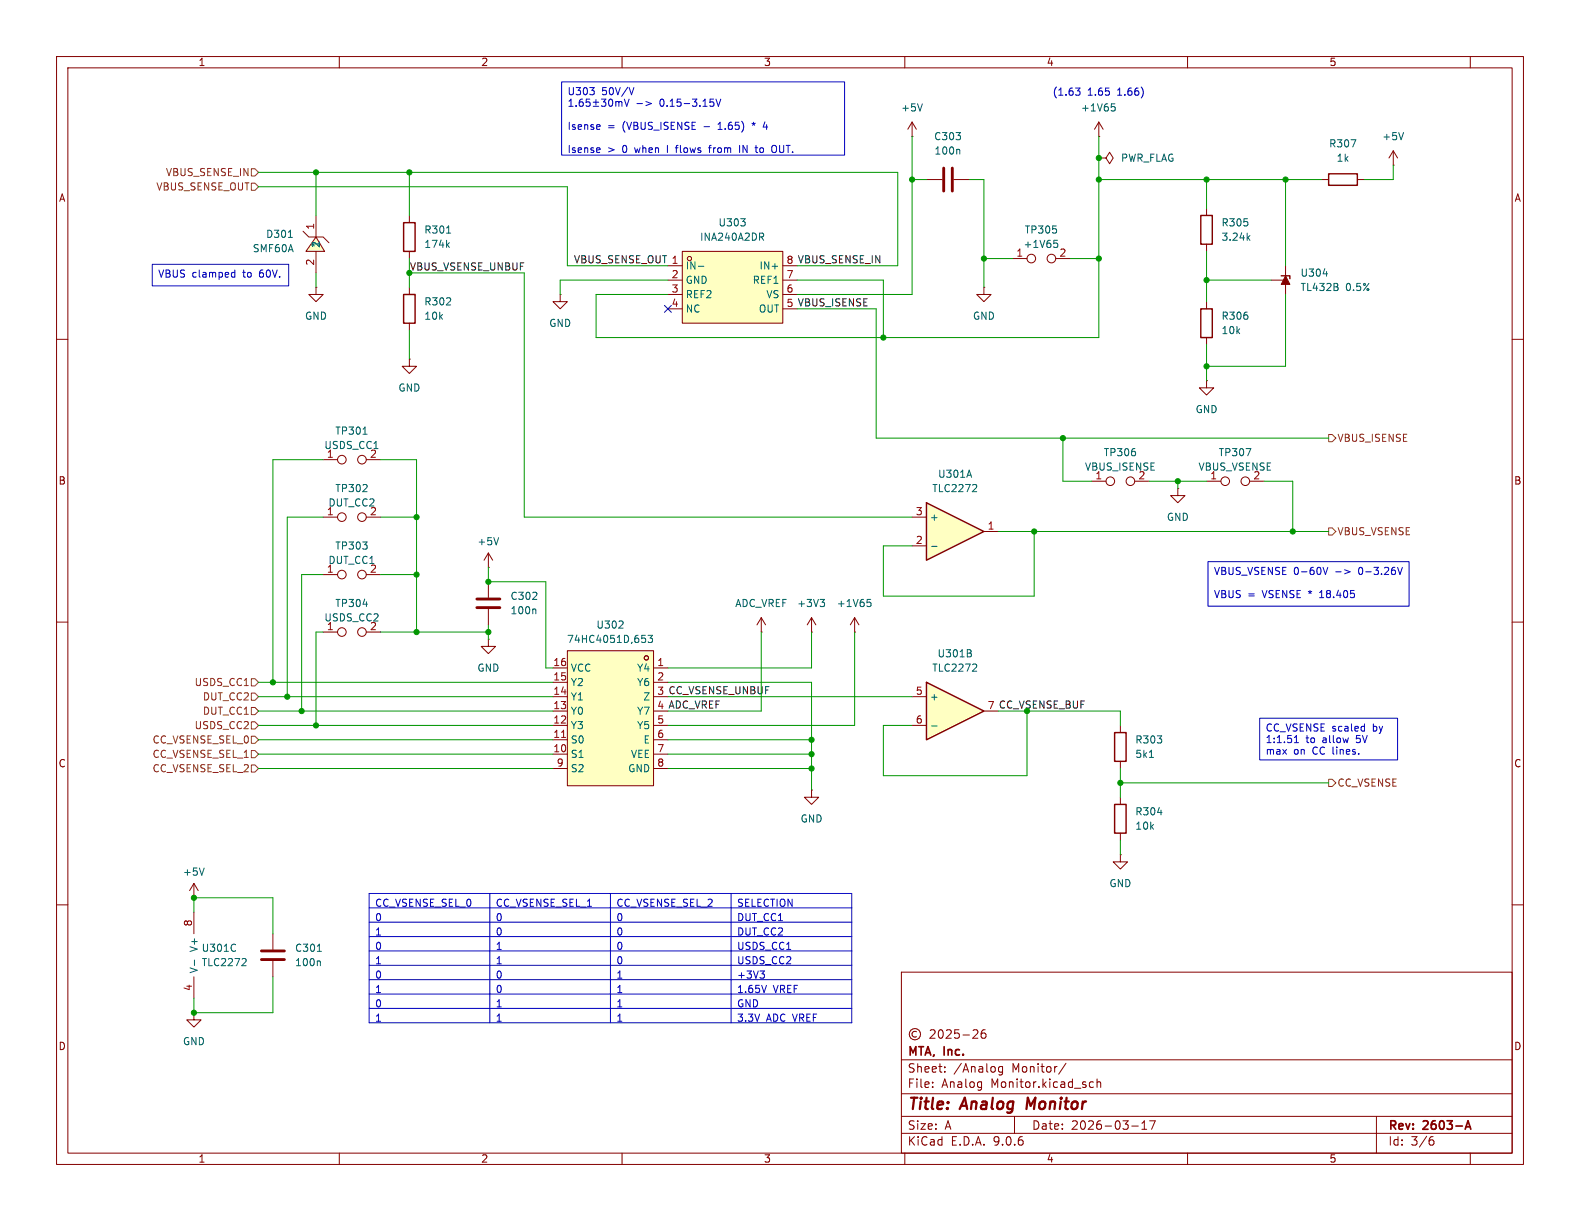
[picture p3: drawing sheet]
<svg xmlns="http://www.w3.org/2000/svg" width="279mm" height="216mm" viewBox="0 0 279 216" stroke-linecap="round" stroke-linejoin="round" font-family="sans-serif">
<g fill="none" stroke="#840000" stroke-width=".18">
<path d="M10 10h259.4v195.9h-259.4zM12 12h255.4v191.9h-255.4zM60 10v2M110 10v2M160 10v2M210 10v2M260 10v2M194.3 27.9h1.3l.6-1 .6 1-.6 1.1-.6-1.1M194.3 27.9h.1M194.3 24.1h.1M194.3 21.6l-.8 1.3M194.3 21.6l.8 1.3"/>
<path d="M194.3 21.6v2.5M213.4 36.8v1.3M246.4 29.2h.1M246.4 26.7l-.8 1.2M246.4 26.7l.7 1.2M246.4 26.7v2.5M99.1 52.1v1.2h1.2l-1.2 1.3-1.3-1.3h1.3M99.1 52.1h.1M213.4 43.2v1.3M213.4 53.3v1.3M213.4 59.7v1.3M224.8 49.5h2.5"/>
<path d="M227.3 47v5.1M10 60h2M267.4 60h2M193 85.1h2.6M200.7 85.1h2.5M208.3 86.4v1.2h1.2l-1.2 1.3-1.3-1.3h1.3M208.3 86.4h.1M213.4 85.1h2.5M221 85.1h2.5M10 110h2M57.1 111.8h2.6M64.8 111.8h2.5"/>
<path d="M86.4 113v1.3h1.2l-1.2 1.3-1.3-1.3h1.3M86.4 113h.1M267.4 110h2M143.5 139.7v1.3h1.3l-1.3 1.2-1.3-1.2h1.3M143.5 139.7h.1M198.1 128.3v1.2M198.1 134.6v1.3M198.1 151.1v1.3h1.3l-1.3 1.3-1.3-1.3h1.3M198.1 151.1h.1M198.1 141v1.2M198.1 147.3v1.3M10 160h2"/>
<path d="M34.3 179.1v1.2h1.3l-1.3 1.3-1.3-1.3h1.3M34.3 179.1h.1M34.3 161.3v3.8M34.3 172.7v3.8M48.3 165.1v2.8M48.3 169.9v2.8M159.4 171.9h108v32h-108zM267.4 160h2M159.4 197.4h108M159.4 193.4h108M159.4 187.4h108M162.1 182.4a.52 .52 0 0 0-.8 .5 .52 .52 0 0 0 .8 .4"/>
<path d="M164.5 182.2l.6-.1 .2 .1 .1 .3-1 1.1h1M164.9 192.1v.2M164.9 191.4v.1M166.1 182.2l.2-.1a.81 .81 0 0 1 .6 .6 .81 .81 0 0 1-.3 .8l-.2 .1a.81 .81 0 0 1-.3-1.4zM167.1 189.4v.2M167.1 188.7v.1M167.4 182.2l.5-.1 .2 .1 .1 .3-.9 1.1h.9M169.6 182.1h-.7l-.1 .7 .2-.1h.5l.1 .2v.5l-.2 .2-.6-.2M170.3 183h1.1M172.1 182.2l.5-.1 .3 .1v.3l-.9 1.1h.9M174.2 182.1a.59 .59 0 0 0-.7 .6v.6l.1 .2 .5 .1 .2-.2 .1-.5-.2-.2h-.4l-.3 .2M177.3 188.6v1.2l-.3 .3-.4-.1"/>
<path d="M177.3 188.7l-.4-.1-.3 .3v.4l.1 .2h.6M179.4 197.4v3M188.5 188l-1.3 1.9M192.7 192.1l.2 .2 .5-.1M193.4 191.4l-.5-.1-.2 .1M194 191.4l.2-.1 .4 .1v.9M194 190.8v1.5M200.1 199.1h1.2M201.9 199.7h.9M201.9 198.6l.5-.4v1.5M203.3 198.2h1l-.7 1.5M243.4 197.4v6.5"/>
<path d="M60 203.9v2M110 203.9v2M159.4 200.4h108M160 203.9v2M210 203.9v2M253 201.6h.4l.2 .2-.1 .5-.5 .2M253.4 201l-.4 .1M260 203.9v2"/>
<circle cx="196.3" cy="85.1" r=".76"/>
<circle cx="199.9" cy="85.1" r=".76"/>
<circle cx="216.7" cy="85.1" r=".76"/>
<circle cx="220.2" cy="85.1" r=".76"/>
<circle cx="60.5" cy="111.8" r=".76"/>
<circle cx="64" cy="111.8" r=".76"/>
<circle cx="161.8" cy="182.9" r="1"/>
</g>
<path d="M259.1 199.7l.5-1.5 .5 1.5M259.2 199.2h.8" fill="none" stroke="#840000" stroke-width=".3"/>
<path d="M181.8 194.1l-.3 2" fill="none" stroke="#840000" stroke-width=".4"/>
<g fill="none" stroke="#006464" stroke-width=".18">
<path d="M196.5 18.4h.7M196.7 18.8h.3l.2 .3v.4l-.5 .1M248.2 23.4l-.4 1.3M220.7 42l.3 .5M221 41.6l-.5 .5M234 48.4h.8M236.6 50.8v.5M220.3 79.3h.9l-.6 1.3M64.2 106.8h.8M203.3 133.9h.7M204.7 143.7h.8M34.4 169.8v.9"/>
<path d="M41.6 167l.1 .1M41.7 168.1l-.1 .1M43.3 169.5l.2 .2v.3l-.8 .8h.8M56.1 168.2h.7M56.5 169.9l.2 .2v.7"/>
</g>
<path d="M227.3 48.8l.8 1.5h-1.5z" fill="#840000" stroke="#840000" stroke-width=".18"/>
<path d="M212.3 38.1h2.1v5.1h-2.1zM212.3 54.6h2.1v5.1h-2.1zM226.6 48.8h1.5v.5M197.1 129.5h2v5.1h-2zM197.1 142.2h2v5.1h-2z" fill="none" stroke="#840000" stroke-width=".25"/>
<path d="M46.2 168.1h4.1M46.2 169.7h4.1" fill="none" stroke="#840000" stroke-width=".51"/>
<path d="M163.8 120.7l10.2 5-10.2 5.1z" fill="#ffffc2"/>
<path d="M163.8 120.7l10.2 5-10.2 5.1z" fill="none" stroke="#840000" stroke-width=".25"/>
<g fill="none" stroke="#840000" stroke-width=".18">
<path d="M134.6 111.8h.1M134.6 109.2l-.7 1.3M134.6 109.2l.8 1.3M134.6 109.2v2.6M143.5 111.8h.1M143.5 109.2l-.8 1.3M143.5 109.2l.8 1.3M143.5 109.2v2.6M151.1 111.8h.1M151.1 109.2l-.7 1.3M151.1 109.2l.8 1.3M151.1 109.2v2.6"/>
<path d="M161.3 123.2h2.5M161.3 128.3h2.5M174 125.7h2.5"/>
</g>
<path d="M145 106h.8l-.4 .5M145.6 106.5l.2 .2v.3l-.2 .3M153.4 106h.6M153.5 106.5h.3l.2 .2-.1 .5-.4 .1M171.5 115.5l.3 .2-.1 .3-.2 .1M171.6 114.9l.1 .2-.1 .3M172.5 117.4l.2 .3v.3l-.8 .7h.8M164.7 128.4h1" fill="none" stroke="#006464" stroke-width=".18"/>
<path d="M100.3 115.1h15.3v23.8h-15.3z" fill="#ffffc2"/>
<g fill="none" stroke="#840000" stroke-width=".18">
<path d="M72.4 50.8v1.3M72.4 57.2v1.2M72.4 63.5v1.3h1.3l-1.3 1.2-1.3-1.2h1.3M72.4 63.5h.1M97.8 118.1h2.5M100.3 115.1h15.3v23.8h-15.3zM115.6 118.1h2.5M97.8 120.7h2.5M97.8 123.2h2.5M97.8 128.3h2.5M97.8 130.8h2.5M97.8 133.4h2.5"/>
<path d="M97.8 135.9h2.5M97.8 125.7h2.5M115.6 120.7h2.5M115.6 123.2h2.5M115.6 128.3h2.5M115.6 130.8h2.5M115.6 133.4h2.5M115.6 135.9h2.5"/>
<circle cx="114.3" cy="116.3" r=".38"/>
</g>
<path d="M99.3 130.4h.7" fill="none" stroke="#a90000" stroke-width=".18"/>
<path d="M109.4 111.1h.8M110.1 109.9v.4M113.5 112.3h.6M113.6 112.8h.3l.3 .3-.1 .4-.5 .1M114.6 112.3h.8l-.4 .5 .3 .1v.6l-.2 .1-.5-.1" fill="none" stroke="#006464" stroke-width=".18"/>
<path d="M71.4 52.1h2v5.1h-2z" fill="none" stroke="#840000" stroke-width=".25"/>
<path d="M163.8 88.9l10.2 5.1-10.2 5.1z" fill="#ffffc2"/>
<path d="M163.8 88.9l10.2 5.1-10.2 5.1z" fill="none" stroke="#840000" stroke-width=".25"/>
<g fill="none" stroke="#840000" stroke-width=".18">
<path d="M161.3 24.1h.1M161.3 21.6l-.8 1.3M161.3 21.6l.8 1.3M161.3 21.6v2.5M57.1 81.3h2.6M64.8 81.3h2.5M161.3 91.4h2.5M161.3 96.5h2.5M174 94h2.5"/>
<circle cx="60.5" cy="81.3" r=".76"/>
<circle cx="64" cy="81.3" r=".76"/>
</g>
<path d="M163.1 18.4l-.4 1.2M64.2 76.8h.7M164.7 96.6h1M171.4 83.1l.4 1.3M172.5 85.7l.2 .2v.3l-.8 .7h.8" fill="none" stroke="#006464" stroke-width=".18"/>
<path d="M120.6 44.5h17.8v12.7h-17.8z" fill="#ffffc2"/>
<g fill="none" stroke="#840000" stroke-width=".18">
<path d="M118.1 47h2.5M118.1 49.5h2.5M118.1 52.1h2.5M118.1 54.6h2.5M120.6 44.5h17.8v12.7h-17.8zM138.4 47h2.6M138.4 49.5h2.6M138.4 52.1h2.6M138.4 54.6h2.6M174 50.8v1.3h1.3l-1.3 1.2-1.3-1.2h1.3M174 50.8h.1M179.1 45.7h2.5"/>
<path d="M186.7 45.7h2.5"/>
<circle cx="121.9" cy="45.7" r=".38"/>
<circle cx="182.4" cy="45.7" r=".76"/>
<circle cx="185.9" cy="45.7" r=".76"/>
</g>
<path d="M131 38.7h.8l-.4 .5M131.7 39.3v.5M123.5 47.1h1M134.6 41.9l.4 .6M134.8 41.2l.2 .3v.3l-.2 .1M186.4 42.5h.6M186.5 43l.5 .1v.5M186.5 43.8h.3" fill="none" stroke="#006464" stroke-width=".18"/>
<path d="M55.9 41.9l1.5 2.6h-3.3z" fill="#ffffc2"/>
<g fill="none" stroke="#840000" stroke-width=".18">
<path d="M55.9 38.1v3.8M72.4 38.1v1.3M163.8 31.8h2.8M168.7 31.8h2.7M233.7 31.8h1.2M240 31.8h1.3M53.6 40.9l1 1h2.5l1.1 1M55.9 41.9l1.5 2.6h-3.3zM55.9 50.8v1.3h1.2l-1.2 1.2-1.3-1.2h1.3M55.9 50.8h.1M55.9 44.5v3.8M72.4 44.5v1.2"/>
<path d="M213.4 67.3v1.3h1.2l-1.2 1.3-1.3-1.3h1.3M213.4 67.3h.1M57.1 91.4h2.6M64.8 91.4h2.5M86.4 97.8l-.8 1.3M86.4 97.8l.7 1.3M86.4 97.8v2.5M57.1 101.6h2.6M64.8 101.6h2.5M86.4 100.3h.1M86.4 102.9v2.8M86.4 107.7v2.8"/>
<path d="M34.3 158.8h.1M34.3 156.2l-.8 1.3M34.3 156.2l.8 1.3M34.3 156.2v2.6"/>
<circle cx="60.5" cy="91.4" r=".76"/>
<circle cx="64" cy="91.4" r=".76"/>
<circle cx="60.5" cy="101.6" r=".76"/>
<circle cx="64" cy="101.6" r=".76"/>
</g>
<path d="M169.5 26.4l.2 .2v.6M238.9 24.7h.9l-.6 1.3M51 42h.7M79 41.2h.7M79.1 43.3l.4 .5M79.5 42.9l-.5 .5M88.2 95.1l-.4 1.2M94.6 107.7l.2 .2v.6M36.1 153.5l-.4 1.3" fill="none" stroke="#006464" stroke-width=".18"/>
<path d="M71.4 39.4h2v5.1h-2zM234.9 30.7h5.1v2.1h-5.1z" fill="none" stroke="#840000" stroke-width=".25"/>
<path d="M166.9 29.7v4.1M168.4 29.7v4.1M84.3 105.9h4.1M84.3 107.4h4.1" fill="none" stroke="#840000" stroke-width=".51"/>
<path d="M44.4 29.8h.7l.6 .7-.6 .6h-.7zM44.4 32.4h.7l.6 .6-.6 .7h-.7zM234.9 76.8h.7l.6 .7-.6 .6h-.7zM234.9 93.3h.7l.6 .7-.6 .6h-.7zM44.4 120h.7l.6 .7-.6 .6h-.7zM44.4 122.6h.7l.6 .6-.6 .6h-.7zM44.4 130.2h.7l.6 .6-.6 .6h-.7zM44.4 125.1h.7l.6 .6-.6 .7h-.7zM44.4 127.6h.7l.6 .7-.6 .6h-.7zM44.4 135.3h.7l.6 .6-.6 .6h-.7zM44.4 132.7h.7l.6 .7-.6 .6h-.7zM234.9 137.8h.7l.6 .6-.6 .7h-.7z" fill="none" stroke="#725600" stroke-width=".18"/>
<g fill="none" stroke="#0000c2" stroke-width=".18">
<path d="M99.3 14.5h50.1v12.9h-50.1zM100.6 18.8h.7M100.9 17.7l-.3 .2M101 17.5v1.3M101.9 18.7v.1M102.6 17.6a.99 .99 0 0 0-.1 1.1h.5l.1-.4-.2-.3h-.2l-.3 .3M103.7 17.5l-.1 .6 .2-.1 .4 .1 .2 .5-.3 .2-.5-.1M104.3 15.5h.8l-.4 .5M104.9 18.8h1M104.9 18.1h1M105 16.1v.5M105.4 17.6v1"/>
<path d="M107.1 17.5l-.4 .5 .4 .1v.6l-.2 .1-.5-.1M107.7 17.8l-.1 .5 .1 .4 .2 .1 .4-.2v-.8M108.9 18v.8M108.9 18.1l.4-.1 .1 .1M109.4 18.1l.2-.1h.3l.1 .8M109.4 18.1v.7M110.4 17.5l.4 1.3 .5-1.3M112.1 15.5l-.4 1.3M112.6 18.3h1M114.2 18l1 .3-1 .4M116.8 17.6l.2-.1a.68 .68 0 0 1 .4 .7 .68 .68 0 0 1-.4 .6l-.2-.1-.1-.4zM118 18.7v.1"/>
<path d="M118.5 18.8h.7M118.5 17.9l.4-.4v1.3M120.4 17.5h-.6l-.1 .6 .2-.1 .4 .1 .1 .2v.4l-.2 .1-.5-.1M121 18.3h1M122.4 17.5h.8l-.4 .5 .4 .1v.6l-.2 .1-.6-.1M123.8 18.7v.1M124.3 18.8h.7M124.3 17.9l.4-.4v1.3M126.2 17.5h-.6l-.1 .6 .2-.1 .4 .1 .2 .2-.1 .4-.2 .1-.5-.1M126.6 17.5l.4 1.3 .5-1.3M190.2 15.6h.8l-.4 .5 .3 .1 .1 .4-.3 .2h-.3M105.9 22l.2 .3-.6 .2"/>
<path d="M105.9 26.1l.2 .3-.6 .2M106.1 22.8l-.2 .1M106.1 26.9l-.2 .1M119.4 26.1h.5M119.7 25.8l-.1 1.2M125.3 26.1h.5M125.8 25.7l-.3 .2v1.1M127 22.9h.7M127.1 21.9l-.1 .1M130.8 25.7v1.3M133 21.8l.3 .1-.2 .3M135.3 21.6l-.3 .9h.7"/>
<path d="M136.8 25.7a.43 .43 0 0 1 .5 .4v.5a.43 .43 0 0 1-.5 .4M26.9 46.7h24.2v3.8h-24.2zM41 49h.5M41 48.2h.5M41.5 47.7v1.3M213.6 99.3h35.6v7.9h-35.6zM233.4 105.7h.7M233.5 104.7l-.1 .1M234 100.3l.4 1.3 .4-1.3M236.2 101.1h1M237.8 100.7l.9 .4-.9 .4M247.1 100.3l.5 1.3 .4-1.3"/>
<path d="M222.8 127h24.3v7.4h-24.3zM228.9 131.3h.7M229.3 130v1.3M240.9 128.4l.4 .1M241.3 128v1.3M241.3 129.2l-.4 .1M65.3 158h85.3v22.8h-85.3zM86.6 158v22.8M107.9 158v22.8M129.3 158v22.8M65.3 160.5h85.3M65.3 163.1h85.3"/>
<path d="M65.3 165.6h85.3M65.3 168.1h85.3M65.3 170.7h85.3M65.3 173.2h85.3M65.3 175.8h85.3M65.3 178.3h85.3M134.4 171.7h.8l-.4 .5M134.9 172.2l.3 .2v.3l-.3 .3M135.5 174.2l-.4 1.3"/>
</g>
<g fill="none" stroke="#009600" stroke-width=".18">
<path d="M45.7 33h54.6v14h17.8M45.7 30.5h113v16.5h-17.7M55.9 30.5v7.6M72.4 30.5v7.6M161.3 24.1v28h-20.3M161.3 31.8h2.5M171.4 31.8h2.6v19M194.3 24.1v35.6h-88.9v-7.6h12.7M194.3 31.8h39.4M213.4 31.8v5M227.3 31.8v15.2M246.4 29.2v2.6h-5.1"/>
<path d="M55.9 48.3v2.5M72.4 48.3h20.3v43.1h68.6M72.4 45.7v5.1M72.4 58.4v5.1M118.1 49.5h-19v2.6M141 54.6h13.9v22.9h80M141 49.5h15.2v10.2M174 45.7h5.1M189.2 45.7h5.1M213.4 44.5v8.8M213.4 49.5h11.4M227.3 52.1v12.7h-13.9"/>
<path d="M188 77.5v7.6h5M213.4 61v6.3M57.1 91.4h-6.3v31.8M57.1 81.3h-8.8v39.4M67.3 81.3h6.4v30.5M67.3 91.4h6.4M176.5 94h58.4M182.9 94v11.4h-26.7v-8.9h5.1M203.2 85.1h10.2M208.3 85.1v1.3M223.5 85.1h5.1v8.9M57.1 111.8h-1.2v16.5"/>
<path d="M57.1 101.6h-3.8v24.1M67.3 101.6h6.4M67.3 111.8h19.1M86.4 100.3v2.6h10.1v15.2h1.3M86.4 110.5v2.5M134.6 111.8v13.9h-16.5M143.5 111.8v6.3h-25.4M151.1 111.8v16.5h-33M45.7 123.2h52.1M45.7 125.7h52.1M45.7 120.7h52.1M45.7 128.3h52.1"/>
<path d="M45.7 133.4h52.1M45.7 130.8h52.1M45.7 135.9h52.1M118.1 123.2h43.2M118.1 120.7h25.4v19M118.1 133.4h25.4M118.1 130.8h25.4M118.1 135.9h25.4M176.5 125.7h21.6v2.6M181.6 125.7v11.5h-25.4v-8.9h5.1M198.1 135.9v5.1M198.1 138.4h36.8"/>
<path d="M198.1 148.6v2.5M34.3 161.3v-2.5h14v6.3M48.3 172.7v6.4h-14v-2.6"/>
</g>
<path d="M117.5 54l1.2 1.2M118.7 54l-1.2 1.2" fill="none" stroke="#000084" stroke-width=".18"/>
<g fill="#009600" stroke="#009600" stroke-width=".18">
<circle cx="228.6" cy="94" r=".46"/>
<circle cx="198.1" cy="138.4" r=".46"/>
<circle cx="208.3" cy="85.1" r=".46"/>
<circle cx="55.9" cy="30.5" r=".46"/>
<circle cx="72.4" cy="30.5" r=".46"/>
<circle cx="86.4" cy="111.8" r=".46"/>
<circle cx="86.4" cy="102.9" r=".46"/>
<circle cx="73.7" cy="101.6" r=".46"/>
<circle cx="73.7" cy="91.4" r=".46"/>
<circle cx="194.3" cy="31.8" r=".46"/>
<circle cx="174" cy="45.7" r=".46"/>
<circle cx="156.2" cy="59.7" r=".46"/>
<circle cx="161.3" cy="31.8" r=".46"/>
<circle cx="34.3" cy="158.8" r=".46"/>
<circle cx="50.8" cy="123.2" r=".46"/>
<circle cx="48.3" cy="120.7" r=".46"/>
<circle cx="53.3" cy="125.7" r=".46"/>
<circle cx="55.9" cy="128.3" r=".46"/>
<circle cx="188" cy="77.5" r=".46"/>
<circle cx="182.9" cy="94" r=".46"/>
<circle cx="143.5" cy="133.4" r=".46"/>
<circle cx="143.5" cy="130.8" r=".46"/>
<circle cx="143.5" cy="135.9" r=".46"/>
<circle cx="34.3" cy="179.1" r=".46"/>
<circle cx="73.7" cy="111.8" r=".46"/>
<circle cx="194.3" cy="27.9" r=".46"/>
<circle cx="194.3" cy="45.7" r=".46"/>
<circle cx="213.4" cy="31.8" r=".46"/>
<circle cx="227.3" cy="31.8" r=".46"/>
<circle cx="213.4" cy="49.5" r=".46"/>
<circle cx="213.4" cy="64.8" r=".46"/>
</g>
<g font-size="2.8" fill="#840000">
<text x="160.4" y="196.8">Title:</text>
<text x="170.1" y="196.8">Analog</text>
<text x="182.4" y="196.8">Monitor</text>
</g>
<g font-size="2.1" fill="#840000">
<text x="160.4" y="189.9">Sheet:</text>
<text x="160.4" y="187.1">MTA,</text>
<text x="167" y="187.1">Inc.</text>
<text x="168.6" y="189.9">/Analog</text>
<text x="179" y="189.9">Monitor/</text>
<text x="160.4" y="192.6">File:</text>
<text x="166.5" y="192.6">Analog</text>
<text x="175.3" y="192.6">Monitor.kicad_sch</text>
<text x="160.4" y="202.8">KiCad</text>
<text x="160.4" y="200">Size:</text>
<text x="167.1" y="200">A</text>
<text x="168.1" y="202.8">E.D.A.</text>
<text x="175.7" y="202.8">9.0.6</text>
<text x="182.4" y="200">Date:</text>
<text x="189.4" y="200">2026-03-17</text>
<text x="245.4" y="200.2">Rev:</text>
<text x="245.4" y="202.8">Id:</text>
<text x="249.5" y="202.8">3/6</text>
<text x="251.8" y="200.2">2603-A</text>
</g>
<g font-size="1.8" fill="#840000">
<text x="35" y="11.9">1</text>
<text x="85" y="11.9">2</text>
<text x="135" y="11.9">3</text>
<text x="185" y="11.9">4</text>
<text x="235" y="11.9">5</text>
<text x="10.3" y="35.9">A</text>
<text x="267.7" y="35.9">A</text>
<text x="10.3" y="85.9">B</text>
<text x="267.7" y="85.9">B</text>
<text x="10.3" y="135.9">C</text>
<text x="267.7" y="135.9">C</text>
<text x="10.3" y="185.9">D</text>
<text x="267.7" y="185.9">D</text>
<text x="35" y="205.8">1</text>
<text x="85" y="205.8">2</text>
<text x="135" y="205.8">3</text>
<text x="185" y="205.8">4</text>
<text x="235" y="205.8">5</text>
</g>
<g font-size="1.8" fill="#0000c2">
<text x="100.3" y="17.2">U303</text>
<text x="106.4" y="17.2">50V/V</text>
<text x="186" y="17.1">(1.63</text>
<text x="192.3" y="17.1">1.65</text>
<text x="197.7" y="17.1">1.66)</text>
<text x="100.3" y="23.3">Isense</text>
<text x="107.4" y="23.3">=</text>
<text x="110.2" y="23.3">(VBUS_ISENSE</text>
<text x="124.7" y="23.3">-</text>
<text x="127.4" y="23.3">1.65)</text>
<text x="133.7" y="23.3">*</text>
<text x="135.8" y="23.3">4</text>
<text x="100.3" y="27.4">Isense</text>
<text x="107.4" y="27.4">&gt;</text>
<text x="110.2" y="27.4">0</text>
<text x="112.5" y="27.4">when</text>
<text x="118.4" y="27.4">I</text>
<text x="120.2" y="27.4">flows</text>
<text x="126.3" y="27.4">from</text>
<text x="131.8" y="27.4">IN</text>
<text x="134.9" y="27.4">to</text>
<text x="138" y="27.4">OUT.</text>
<text x="27.9" y="49.4">VBUS</text>
<text x="33.9" y="49.4">clamped</text>
<text x="43.1" y="49.4">to</text>
<text x="46.1" y="49.4">60V.</text>
<text x="214.6" y="102">VBUS_VSENSE 0-60V</text>
<text x="240.5" y="102">0-3.26V</text>
<text x="214.6" y="106.1">VBUS</text>
<text x="220.6" y="106.1">=</text>
<text x="223.4" y="106.1">VSENSE *</text>
<text x="233.8" y="106.1">18.405</text>
<text x="223.7" y="129.7">CC_VSENSE scaled</text>
<text x="223.7" y="131.7">1:1.51</text>
<text x="230.9" y="131.7">to</text>
<text x="234" y="131.7">allow</text>
<text x="240.1" y="131.7">5V</text>
<text x="242.9" y="129.7">by</text>
<text x="223.7" y="133.8">max</text>
<text x="228.8" y="133.8">on</text>
<text x="232.2" y="133.8">CC lines.</text>
<text x="66.2" y="160.7">CC_VSENSE_SEL_0</text>
<text x="87.6" y="160.7">CC_VSENSE_SEL_1</text>
<text x="108.9" y="160.7">CC_VSENSE_SEL_2</text>
<text x="130.2" y="160.7">SELECTION</text>
<text x="66.2" y="163.2">0</text>
<text x="66.2" y="165.7">1</text>
<text x="87.6" y="163.2">0</text>
<text x="87.6" y="165.7">0</text>
<text x="108.9" y="163.2">0</text>
<text x="108.9" y="165.7">0</text>
<text x="130.2" y="163.2">DUT_CC1</text>
<text x="130.2" y="165.7">DUT_CC2</text>
<text x="66.2" y="168.3">0</text>
<text x="66.2" y="170.8">1</text>
<text x="66.2" y="173.4">0</text>
<text x="87.6" y="168.3">1</text>
<text x="87.6" y="170.8">1</text>
<text x="87.6" y="173.4">0</text>
<text x="108.9" y="168.3">0</text>
<text x="108.9" y="170.8">0</text>
<text x="108.9" y="173.4">1</text>
<text x="130.2" y="168.3">USDS_CC1</text>
<text x="130.2" y="170.8">USDS_CC2</text>
<text x="130.2" y="173.4">+3V3</text>
<text x="66.2" y="175.9">1</text>
<text x="66.2" y="178.4">0</text>
<text x="87.6" y="175.9">0</text>
<text x="87.6" y="178.4">1</text>
<text x="108.9" y="175.9">1</text>
<text x="108.9" y="178.4">1</text>
<text x="130.2" y="175.9">1.65V</text>
<text x="130.2" y="178.4">GND</text>
<text x="136.7" y="175.9">VREF</text>
<text x="66.2" y="181">1</text>
<text x="87.6" y="181">1</text>
<text x="108.9" y="181">1</text>
<text x="130.2" y="181">3.3V</text>
<text x="135.5" y="181">ADC VREF</text>
</g>
<g font-size="1.8" fill="#006464">
<text x="159.3" y="19.9">+5V</text>
<text x="191.1" y="19.9">+1V65</text>
<text x="165.1" y="25">C303</text>
<text x="165.1" y="27.5">100n</text>
<text x="198.1" y="28.8">PWR_FLAG</text>
<text x="234.9" y="26.3">R307</text>
<text x="236.3" y="28.8">1k</text>
<text x="244.3" y="25">+5V</text>
<text x="74.9" y="41.5">R301</text>
<text x="127" y="40.2">U303</text>
<text x="181.1" y="41.5">TP305</text>
<text x="215.9" y="40.2">R305</text>
<text x="44.6" y="44.8">SMF60A</text>
<text x="47" y="42.3">D301</text>
<text x="56.7" y="43.8" transform="rotate(-90 56.7 43.8)">1</text>
<text x="74.9" y="44">174k</text>
<text x="121.2" y="47.9">IN-</text>
<text x="123.7" y="42.8">INA240A2DR</text>
<text x="134.2" y="47.9">IN+</text>
<text x="180.9" y="44">+1V65</text>
<text x="187.3" y="45.5">2</text>
<text x="215.9" y="42.8">3.24k</text>
<text x="121.2" y="50.4">GND</text>
<text x="121.2" y="52.9">REF2</text>
<text x="133" y="50.4">REF1</text>
<text x="135.4" y="52.9">VS</text>
<text x="229.9" y="49.1">U304</text>
<text x="229.9" y="51.7">TL432B</text>
<text x="237.9" y="51.7">0.5%</text>
<text x="53.8" y="56.7">GND</text>
<text x="74.9" y="54.2">R302</text>
<text x="74.9" y="56.7">10k</text>
<text x="97" y="58">GND</text>
<text x="121.2" y="55.5">NC</text>
<text x="134.1" y="55.5">OUT</text>
<text x="172" y="56.7">GND</text>
<text x="215.9" y="56.7">R306</text>
<text x="215.9" y="59.3">10k</text>
<text x="70.4" y="69.4">GND</text>
<text x="59.2" y="77.1">TP301</text>
<text x="211.3" y="73.3">GND</text>
<text x="57.3" y="79.6">USDS_CC1</text>
<text x="57.7" y="81">1</text>
<text x="65.3" y="81">2</text>
<text x="191.8" y="83.4">VBUS_ISENSE</text>
<text x="195.1" y="80.9">TP306</text>
<text x="211.8" y="83.4">VBUS_VSENSE</text>
<text x="215.4" y="80.9">TP307</text>
<text x="58" y="89.8">DUT_CC2</text>
<text x="59.2" y="87.2">TP302</text>
<text x="164.8" y="87.2">TLC2272</text>
<text x="165.8" y="84.7">U301A</text>
<text x="193.6" y="84.8">1</text>
<text x="201.2" y="84.8">2</text>
<text x="213.9" y="84.8">1</text>
<text x="221.5" y="84.8">2</text>
<text x="57.7" y="91.2">1</text>
<text x="65.3" y="91.2">2</text>
<text x="164.3" y="92.3">+</text>
<text x="206.2" y="92.3">GND</text>
<text x="57.7" y="101.3">1</text>
<text x="58" y="99.9">DUT_CC1</text>
<text x="59.2" y="97.4">TP303</text>
<text x="65.3" y="101.3">2</text>
<text x="84.3" y="96.6">+5V</text>
<text x="59.2" y="107.5">TP304</text>
<text x="90.2" y="106.3">C302</text>
<text x="129.9" y="107.5">ADC_VREF</text>
<text x="140.9" y="107.5">+3V3</text>
<text x="147.9" y="107.5">+1V65</text>
<text x="57.3" y="110.1">USDS_CC2</text>
<text x="57.7" y="111.5">1</text>
<text x="65.3" y="111.5">2</text>
<text x="90.2" y="108.8">100n</text>
<text x="100.2" y="113.9">74HC4051D,653</text>
<text x="105.4" y="111.4">U302</text>
<text x="84.3" y="119">GND</text>
<text x="100.8" y="119">VCC</text>
<text x="112.6" y="119">Y4</text>
<text x="164.8" y="119">TLC2272</text>
<text x="165.7" y="116.4">U301B</text>
<text x="100.8" y="121.5">Y2</text>
<text x="100.8" y="124.1">Y1</text>
<text x="112.6" y="121.5">Y6</text>
<text x="113.6" y="124.1">Z</text>
<text x="164.3" y="124.1">+</text>
<text x="100.8" y="126.6">Y0</text>
<text x="100.8" y="129.1">Y3</text>
<text x="100.8" y="131.7">S0</text>
<text x="112.6" y="126.6">Y7</text>
<text x="112.6" y="129.1">Y5</text>
<text x="113.7" y="131.7">E</text>
<text x="200.7" y="131.7">R303</text>
<text x="100.8" y="134.2">S1</text>
<text x="100.8" y="136.8">S2</text>
<text x="111" y="136.8">GND</text>
<text x="111.5" y="134.2">VEE</text>
<text x="200.7" y="134.2">5k1</text>
<text x="141.5" y="145.6">GND</text>
<text x="200.7" y="144.4">R304</text>
<text x="200.7" y="146.9">10k</text>
<text x="32.3" y="155">+5V</text>
<text x="196.1" y="157.1">GND</text>
<text x="35.2" y="172.2" transform="rotate(-90 35.2 172.2)">V-</text>
<text x="35.2" y="168.5" transform="rotate(-90 35.2 168.5)">V+</text>
<text x="35.6" y="171">TLC2272</text>
<text x="35.6" y="168.5">U301C</text>
<text x="52.1" y="168.5">C301</text>
<text x="52.1" y="171">100n</text>
<text x="32.3" y="185">GND</text>
</g>
<g font-size="1.8" fill="#725600">
<text x="27.5" y="33.9">VBUS_SENSE_OUT</text>
<text x="29.2" y="31.3">VBUS_SENSE_IN</text>
<text x="236.4" y="78.3">VBUS_ISENSE</text>
<text x="236.4" y="94.8">VBUS_VSENSE</text>
<text x="34.3" y="121.5">USDS_CC1</text>
<text x="35.8" y="124.1">DUT_CC2</text>
<text x="26.9" y="131.7">CC_VSENSE_SEL_0</text>
<text x="34.3" y="129.1">USDS_CC2</text>
<text x="35.8" y="126.6">DUT_CC1</text>
<text x="26.9" y="136.8">CC_VSENSE_SEL_2</text>
<text x="26.9" y="134.2">CC_VSENSE_SEL_1</text>
<text x="236.4" y="139.3">CC_VSENSE</text>
</g>
<g font-size="1.8" fill="#a90000">
<text x="55.6" y="40.7" transform="rotate(-90 55.6 40.7)">1</text>
<text x="55.6" y="47.1" transform="rotate(-90 55.6 47.1)">2</text>
<text x="179.6" y="45.5">1</text>
<text x="118.7" y="49.3">2</text>
<text x="118.7" y="51.8">3</text>
<text x="139" y="49.3">7</text>
<text x="139" y="51.8">6</text>
<text x="118.7" y="54.4">4</text>
<text x="161.9" y="91.2">3</text>
<text x="174.6" y="93.7">1</text>
<text x="161.9" y="96.3">2</text>
<text x="97.7" y="117.9">16</text>
<text x="116.1" y="117.9">1</text>
<text x="97.7" y="120.4">15</text>
<text x="97.7" y="122.9">14</text>
<text x="97.7" y="125.5">13</text>
<text x="116.1" y="120.4">2</text>
<text x="161.9" y="122.9">5</text>
<text x="97.7" y="128">12</text>
<text x="97.7" y="130.6">11</text>
<text x="116.1" y="128">5</text>
<text x="116.1" y="130.6">6</text>
<text x="161.9" y="128">6</text>
<text x="97.7" y="133.1">10</text>
<text x="98.4" y="135.6">9</text>
<text x="116.1" y="133.1">7</text>
<text x="116.1" y="135.6">8</text>
<text x="34" y="163.9" transform="rotate(-90 34 163.9)">8</text>
<text x="34" y="175.3" transform="rotate(-90 34 175.3)">4</text>
</g>
<g font-size="1.8" fill="#009600">
<text x="72.4" y="47.9">VBUS_VSENSE_UNBUF</text>
<text x="174.6" y="125.5">7 CC_VSENSE_BUF</text>
</g>
<g font-size="1.8" fill="#0f0f0f">
<text x="101.4" y="46.6">VBUS_SENSE_OUT 1</text>
<text x="139" y="46.7">8 VBUS_SENSE_IN</text>
<text x="139" y="54.4">5 VBUS_ISENSE</text>
<text x="116.1" y="122.9">3 CC_VSENSE_UNBUF</text>
<text x="116.1" y="125.5">4 ADC_VREF</text>
</g>
</svg>
